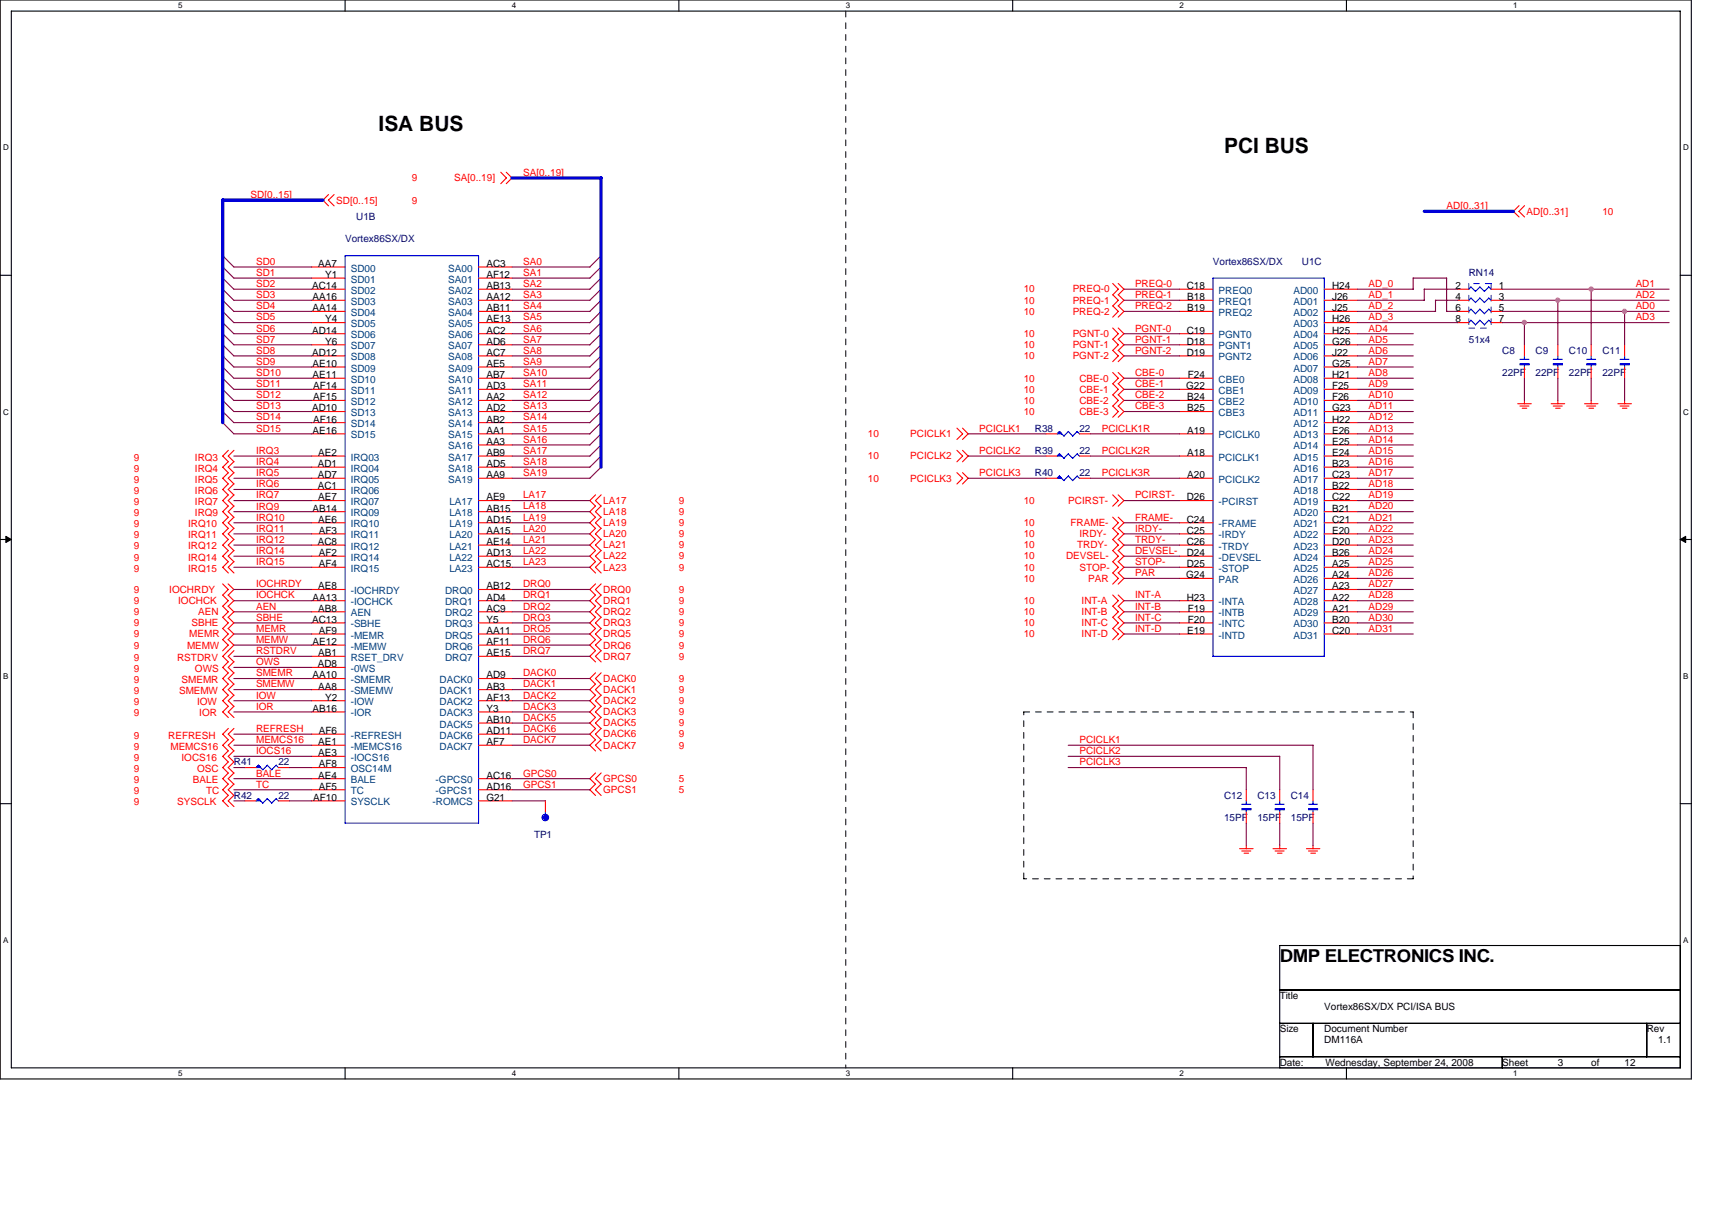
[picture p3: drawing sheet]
<svg xmlns="http://www.w3.org/2000/svg" width="297mm" height="210mm" viewBox="0 0 297 210" stroke-linecap="round" stroke-linejoin="round" font-family="sans-serif">
<path d="M0 0h293.5v187.2h-293.5zM2 1.9h289.5v183.4h-289.5z" fill="none" stroke="#000" stroke-width=".19"/>
<g fill="#fff">
<path d="M30.9 .2h.8v1.6h-.8z"/>
<path d="M30.9 185.5h.8v1.6h-.8z"/>
</g>
<path d="M59.9 0v1.9M59.9 185.3v1.9" fill="none" stroke="#000" stroke-width=".19"/>
<g fill="#fff">
<path d="M88.8 .2h.8v1.6h-.8z"/>
<path d="M88.8 185.5h.8v1.6h-.8z"/>
</g>
<path d="M117.8 0v1.9M117.8 185.3v1.9" fill="none" stroke="#000" stroke-width=".19"/>
<g fill="#fff">
<path d="M146.7 .2h.8v1.6h-.8z"/>
<path d="M146.7 185.5h.8v1.6h-.8z"/>
</g>
<path d="M175.7 0v1.9M175.7 185.3v1.9" fill="none" stroke="#000" stroke-width=".19"/>
<g fill="#fff">
<path d="M204.7 .2h.7v1.6h-.7z"/>
<path d="M204.7 185.5h.7v1.6h-.7z"/>
</g>
<path d="M233.6 0v1.9M233.6 185.3v1.9" fill="none" stroke="#000" stroke-width=".19"/>
<g fill="#fff">
<path d="M262.6 .2h.7v1.6h-.7z"/>
<path d="M262.6 185.5h.7v1.6h-.7z"/>
<path d="M.5 24.8h1v1.6h-1z"/>
<path d="M292 24.8h1v1.6h-1z"/>
<path d="M.5 70.7h1v1.5h-1z"/>
<path d="M292 70.7h1v1.5h-1z"/>
</g>
<path d="M0 47.8h2M291.5 47.8h2" fill="none" stroke="#000" stroke-width=".19"/>
<g fill="#fff">
<path d="M.5 116.5h.9v1.6h-.9z"/>
<path d="M292 116.5h.9v1.6h-.9z"/>
</g>
<path d="M0 93.6h2M291.5 93.6h2" fill="none" stroke="#000" stroke-width=".19"/>
<path d="M1 93.1l1 .5-1 .5zM291.5 93.6l1-.5v1z" fill="#000" stroke="#000" stroke-width=".17"/>
<g fill="#fff">
<path d="M.5 162.4h.9v1.5h-.9z"/>
<path d="M292 162.4h.9v1.5h-.9z"/>
</g>
<path d="M0 139.5h2M291.5 139.5h2M222 164.1h69.5v21.2h-69.5zM222 171.8h69.5M222 177.6h69.5M227.8 177.6v5.8M285.7 177.6v5.8M222 183.4h69.5M260.6 183.4v1.9" fill="none" stroke="#000" stroke-width=".19"/>
<path d="M146.7 1.9v183.4M177.6 123.5h67.6M245.2 123.5v29M177.6 152.5v-29M245.2 152.5h-67.6" fill="none" stroke="#000" stroke-width=".17" stroke-dasharray="1 1 1 1 1 1 1 1"/>
<g fill="none" stroke="#f00" stroke-width=".19">
<path d="M57 33.8l-1 .9 1 1M58 33.8l-1 .9 1 1M86.9 29.9l1 1-1 1M87.8 29.9l1 1-1 1M263.6 35.7l-1 1 1 1M264.5 35.7l-1 1 1 1M54.1 50.2h5.8M54.1 52.1h5.8M54.1 54h5.8M54.1 56h5.8M54.1 57.9h5.8M54.1 59.8h5.8"/>
<path d="M54.1 46.3h5.8M54.1 48.3h5.8M83 50.2h5.8M83 52.1h5.8M83 54h5.8M83 56h5.8M83 57.9h5.8M83 59.8h5.8M83 46.3h5.8M83 48.3h5.8M193.1 51.1l.9 1-.9 1M193.1 56.9l.9 1-.9 1"/>
<path d="M193.1 58.8l.9 1-.9 1M193.1 49.2l.9 1-.9 1M193.1 53.1l.9 .9-.9 1M194 51.1l1 1-1 1M194 56.9l1 1-1 1M194 58.8l1 1-1 1M194 49.2l1 1-1 1M194 53.1l1 .9-1 1M204.7 50.2h5.8M204.7 52.1h5.8M204.7 54h5.8M204.7 57.9h5.8"/>
<path d="M204.7 59.8h5.8M229.8 50.2h5.7M229.8 52.1h5.7M229.8 54h5.7M229.8 56h5.7M229.8 57.9h5.7M229.8 59.8h5.7M252.9 50.2h1.9M252.9 52.1h1.9M252.9 54h1.9M252.9 56h1.9M258.7 50.2h1.9"/>
<path d="M258.7 52.1h1.9M258.7 54h1.9M258.7 56h1.9M264.5 59.8v2M270.3 59.8v2M276.1 59.8v2M281.9 59.8v2M39.6 78.1l-1 1 1 1-1 1 1 1M40.6 78.1l-1 1 1 1-1 1 1 1M54.1 75.3h5.8M54.1 61.8h5.8M54.1 63.7h5.8"/>
<path d="M54.1 65.6h5.8M54.1 67.6h5.8M54.1 69.5h5.8M54.1 71.4h5.8M54.1 73.3h5.8M54.1 79.1h5.8M83 75.3h5.8M83 61.8h5.8M83 63.7h5.8M83 65.6h5.8M83 67.6h5.8M83 69.5h5.8"/>
<path d="M83 71.4h5.8M83 73.3h5.8M83 77.2h5.8M83 79.1h5.8M166 78.1l1 1-1 1M166 74.3l1 1-1 1M167 78.1l1 1-1 1M167 74.3l1 1-1 1M181.5 75.3h1.9M181.5 79.1h1.9M187.3 75.3h1.9M187.3 79.1h1.9"/>
<path d="M193.1 64.6l.9 1-.9 1M193.1 66.6l.9 1-.9 .9M193.1 68.5l.9 1-.9 1M193.1 70.4l.9 1-.9 1M193.1 60.8l.9 1-.9 1M194 64.6l1 1-1 1M194 66.6l1 1-1 .9M194 68.5l1 1-1 1M194 70.4l1 1-1 1M194 60.8l1 1-1 1M204.7 75.3h5.8M204.7 61.8h5.8"/>
<path d="M204.7 65.6h5.8M204.7 67.6h5.8M204.7 69.5h5.8M204.7 71.4h5.8M204.7 79.1h5.8M229.8 75.3h5.7M229.8 61.8h5.7M229.8 63.7h5.7M229.8 65.6h5.7M229.8 67.6h5.7M229.8 69.5h5.7M229.8 71.4h5.7"/>
<path d="M229.8 73.3h5.7M229.8 77.2h5.7M229.8 79.1h5.7M263.3 70.1h2.4M263.7 70.5h1.6M264.1 70.8h.8M264.5 63.7v1.9M264.5 69.5v.6M269.1 70.1h2.4M269.5 70.5h1.6M269.9 70.8h.8M270.3 63.7v1.9"/>
<path d="M270.3 69.5v.6M274.9 70.1h2.4M275.3 70.5h1.6M275.7 70.8h.8M276.1 63.7v1.9M276.1 69.5v.6M280.7 70.1h2.4M281.1 70.5h1.5M281.5 70.8h.8M281.9 63.7v1.9M281.9 69.5v.6M39.6 93.6l-1 1 1 1"/>
<path d="M39.6 95.5l-1 1 1 1M39.6 82l-1 1 1 1M39.6 83.9l-1 1 1 1M39.6 87.8l-1 1 1 1M39.6 85.9l-1 1 1 .9M39.6 91.7l-1 .9 1 1M39.6 97.5l-1 .9 1 1M39.6 89.7l-1 1 1 1M40.6 93.6l-1 1 1 1M40.6 95.5l-1 1 1 1M40.6 82l-1 1 1 1M40.6 83.9l-1 1 1 1"/>
<path d="M40.6 87.8l-1 1 1 1M40.6 85.9l-1 1 1 .9M40.6 91.7l-1 .9 1 1M40.6 97.5l-1 .9 1 1M40.6 89.7l-1 1 1 1M54.1 81.1h5.8M54.1 83h5.8M54.1 84.9h5.8M54.1 86.9h5.8M54.1 88.8h5.8M54.1 90.7h5.8M54.1 92.6h5.8"/>
<path d="M54.1 94.6h5.8M54.1 96.5h5.8M54.1 98.4h5.8M83 81.1h5.8M83 83h5.8M83 86.9h5.8M83 88.8h5.8M83 90.7h5.8M83 92.6h5.8M83 94.6h5.8M83 96.5h5.8M83 98.4h5.8"/>
<path d="M103.3 85.9l-1 1 1 .9M103.3 87.8l-1 1 1 1M103.3 89.7l-1 1 1 1M103.3 91.7l-1 .9 1 1M103.3 93.6l-1 1 1 1M103.3 95.5l-1 1 1 1M103.3 97.5l-1 .9 1 1M104.3 85.9l-1 1 1 .9M104.3 87.8l-1 1 1 1M104.3 89.7l-1 1 1 1M104.3 91.7l-1 .9 1 1M104.3 93.6l-1 1 1 1"/>
<path d="M104.3 95.5l-1 1 1 1M104.3 97.5l-1 .9 1 1M166 82l1 1-1 1M167 82l1 1-1 1M181.5 83h1.9M187.3 83h1.9M193.1 89.7l.9 1-.9 1M193.1 93.6l.9 1-.9 1M193.1 97.5l.9 .9-.9 1M193.1 85.9l.9 1-.9 .9M193.1 91.7l.9 .9-.9 1M193.1 99.4l.9 1-.9 1"/>
<path d="M193.1 95.5l.9 1-.9 1M194 89.7l1 1-1 1M194 93.6l1 1-1 1M194 97.5l1 .9-1 1M194 85.9l1 1-1 .9M194 91.7l1 .9-1 1M194 99.4l1 1-1 1M194 95.5l1 1-1 1M204.7 83h5.8M204.7 86.9h5.8M204.7 90.7h5.8M204.7 92.6h5.8"/>
<path d="M204.7 94.6h5.8M204.7 96.5h5.8M204.7 98.4h5.8M229.8 81.1h5.7M229.8 83h5.7M229.8 84.9h5.7M229.8 86.9h5.7M229.8 88.8h5.7M229.8 90.7h5.7M229.8 92.6h5.7M229.8 94.6h5.7M229.8 96.5h5.7"/>
<path d="M229.8 98.4h5.7M38.6 111l1 1-1 .9M38.6 107.1l1 1-1 1M38.6 109.1l1 .9-1 1M38.6 105.2l1 1-1 .9M38.6 101.3l1 1-1 1M38.6 103.3l1 .9-1 1M39.6 111l1 1-1 .9M39.6 107.1l1 1-1 1M39.6 109.1l1 .9-1 1M39.6 105.2l1 1-1 .9M39.6 101.3l1 1-1 1"/>
<path d="M39.6 103.3l1 .9-1 1M39.6 118.7l-1 1 1 1M39.6 112.9l-1 1 1 1M39.6 116.8l-1 1 1 .9M39.6 114.8l-1 1 1 1M40.6 118.7l-1 1 1 1M40.6 112.9l-1 1 1 1M40.6 116.8l-1 1 1 .9M40.6 114.8l-1 1 1 1M54.1 102.3h5.8M54.1 104.2h5.8M54.1 106.2h5.8"/>
<path d="M54.1 108.1h5.8M54.1 110h5.8M54.1 112h5.8M54.1 113.9h5.8M54.1 117.8h5.8M54.1 119.7h5.8M54.1 115.8h5.8M83 102.3h5.8M83 104.2h5.8M83 106.2h5.8M83 108.1h5.8M83 110h5.8"/>
<path d="M83 112h5.8M83 113.9h5.8M83 117.8h5.8M83 119.7h5.8M103.3 101.3l-1 1 1 1M103.3 103.3l-1 .9 1 1M103.3 105.2l-1 1 1 .9M103.3 107.1l-1 1 1 1M103.3 109.1l-1 .9 1 1M103.3 111l-1 1 1 .9M103.3 112.9l-1 1 1 1M103.3 116.8l-1 1 1 .9"/>
<path d="M103.3 118.7l-1 1 1 1M104.3 101.3l-1 1 1 1M104.3 103.3l-1 .9 1 1M104.3 105.2l-1 1 1 .9M104.3 107.1l-1 1 1 1M104.3 109.1l-1 .9 1 1M104.3 111l-1 1 1 .9M104.3 112.9l-1 1 1 1M104.3 116.8l-1 1 1 .9M104.3 118.7l-1 1 1 1M193.1 103.3l.9 .9-.9 1M193.1 105.2l.9 1-.9 .9"/>
<path d="M193.1 107.1l.9 1-.9 1M193.1 109.1l.9 .9-.9 1M194 103.3l1 .9-1 1M194 105.2l1 1-1 .9M194 107.1l1 1-1 1M194 109.1l1 .9-1 1M204.7 100.4h5.8M204.7 104.2h5.8M204.7 106.2h5.8M204.7 108.1h5.8M204.7 110h5.8M229.8 100.4h5.7"/>
<path d="M229.8 102.3h5.7M229.8 104.2h5.7M229.8 106.2h5.7M229.8 108.1h5.7M229.8 110h5.7M39.6 128.4l-1 .9 1 1-1 1 1 .9M39.6 126.4l-1 1 1 1M39.6 120.6l-1 1 1 1M39.6 122.6l-1 .9 1 1M39.6 134.1l-1 1 1 1M39.6 136.1l-1 1 1 .9M39.6 132.2l-1 1 1 1"/>
<path d="M39.6 138l-1 1 1 1M40.6 128.4l-1 .9 1 1-1 1 1 .9M40.6 126.4l-1 1 1 1M40.6 120.6l-1 1 1 1M40.6 122.6l-1 .9 1 1M40.6 134.1l-1 1 1 1M40.6 136.1l-1 1 1 .9M40.6 132.2l-1 1 1 1M40.6 138l-1 1 1 1M42.5 139h1.9M42.5 133.2h1.9M48.3 139h1.9"/>
<path d="M48.3 133.2h1.9M54.1 121.6h5.8M54.1 123.5h5.8M54.1 127.4h5.8M54.1 129.3h5.8M54.1 139h5.8M54.1 137.1h5.8M54.1 135.1h5.8M54.1 131.3h5.8M54.1 133.2h5.8M83 121.6h5.8M83 123.5h5.8"/>
<path d="M83 125.5h5.8M83 127.4h5.8M83 129.3h5.8M83 139h5.8M83 137.1h5.8M83 135.1h5.8M94.6 139v1.9M103.3 120.6l-1 1 1 1M103.3 122.6l-1 .9 1 1M103.3 124.5l-1 1 1 .9M103.3 126.4l-1 1 1 1M103.3 128.4l-1 .9 1 1"/>
<path d="M103.3 134.1l-1 1 1 1M103.3 136.1l-1 1 1 .9M104.3 120.6l-1 1 1 1M104.3 122.6l-1 .9 1 1M104.3 124.5l-1 1 1 .9M104.3 126.4l-1 1 1 1M104.3 128.4l-1 .9 1 1M104.3 134.1l-1 1 1 1M104.3 136.1l-1 1 1 .9M216.2 137.1v1.9M222 137.1v1.9M227.8 137.1v1.9"/>
<path d="M215.1 147.3h2.3M215.5 147.7h1.5M215.9 148.1h.7M216.2 140.9v2M216.2 146.7v.6M220.9 147.3h2.3M221.2 147.7h1.6M221.7 148.1h.7M222 140.9v2M222 146.7v.6M226.7 147.3h2.3M227 147.7h1.6"/>
<path d="M227.4 148.1h.8M227.8 140.9v2M227.8 146.7v.6"/>
</g>
<g fill="none" stroke="#00f" stroke-width=".19">
<path d="M59.9 44.4h23.1v98.5h-23.1zM210.5 48.3h19.3v65.6h-19.3zM254.8 54.1l.4-.5 .8 .8M254.8 56l.4-.4 .8 .8M255.2 51.7l.8 .8M255.2 51.7l-.4 .4M256.7 49.8l.9 .8M256.7 51.7l.9 .8M256.7 53.6l.9 .8M256.7 55.6l.9 .8M256.8 49.8l-.8 .8-.8-.8-.4 .4M256.8 51.7l-.8 .8"/>
<path d="M256.8 53.7l-.8 .8M256.8 55.6l-.8 .8M258.3 51.7l.4 .4M258.3 51.7l-.8 .8M258.7 50.2l-.4-.4-.8 .8M258.7 54l-.4-.3-.8 .8M258.7 56l-.4-.4-.8 .8M183.8 78.8l.8 .7M183.8 78.7l-.4 .4M185.4 74.9l.7 .8 .8-.8 .4 .4M185.4 78.8l.7 .7M185.4 74.9l-.8 .8-.8-.8-.4 .4"/>
<path d="M185.4 78.7l-.8 .8M186.9 78.8l.4 .4M186.9 78.7l-.8 .8M263.7 62.4h1.6M264.5 61.8v.6M264.5 63.3v.4M269.5 62.4h1.6M270.3 61.8v.6M270.3 63.3v.4M275.3 62.4h1.6M276.1 61.8v.6M276.1 63.3v.4"/>
<path d="M281.1 62.4h1.5M281.9 61.8v.6M281.9 63.3v.4M183.8 82.6l-.4 .4M185.4 82.6l-.8 .8-.8-.8M186.9 82.6l.4 .4M186.9 82.6l-.8 .8-.7-.8M44.8 132.8l.8 .8M44.8 138.6l.8 .8M44.8 132.8l-.4 .4M44.8 138.6l-.4 .4M46.4 138.6l.8 .8 .7-.8 .4 .4"/>
<path d="M46.4 132.8l-.8 .8M46.4 138.6l-.8 .8M47.9 132.8l.4 .4M47.9 132.8l-.7 .8-.8-.8M215.5 139.6h1.5M216.2 139v.6M221.2 139.6h1.6M222 139v.6M227 139.6h1.6M227.8 139v.6M94.6 140.9v.4M216.2 140.5v.4"/>
<path d="M222 140.5v.4M227.8 140.5v.4"/>
<circle cx="94.6" cy="141.9" r=".57"/>
</g>
<g fill="#00f" stroke="#00f" stroke-width=".19">
<path d="M183.8 74.9l.4 .4h-.8l.4-.4 .4 .4z" fill-rule="evenodd"/>
<path d="M269.5 63.1v.2h1.6v-.2z" fill-rule="evenodd"/>
<path d="M281.1 63.1v.2h1.5v-.2z" fill-rule="evenodd"/>
<path d="M44.4 133.2l.4-.4 .4 .4-.4-.4 .4 .4z" fill-rule="evenodd"/>
<path d="M183.4 79.1l.4-.3 .4 .3-.4-.3 .4 .3z" fill-rule="evenodd"/>
<path d="M44.4 139l.4-.4 .4 .4-.4-.4 .4 .4z" fill-rule="evenodd"/>
<path d="M275.3 63.1v.2h1.6v-.2z" fill-rule="evenodd"/>
<path d="M215.5 140.3v.2h1.5v-.2z" fill-rule="evenodd"/>
<path d="M183.4 83l.4-.4 .4 .4-.4-.4 .4 .4z" fill-rule="evenodd"/>
<path d="M263.7 63.1v.2h1.6v-.2z" fill-rule="evenodd"/>
<path d="M227.1 140.3v.2h1.5v-.2z" fill-rule="evenodd"/>
<path d="M221.3 140.3v.2h1.5v-.2z" fill-rule="evenodd"/>
<circle cx="94.6" cy="141.9" r=".38"/>
</g>
<path d="M254.8 49.2v7.8M254.8 56.9h3.9M258.7 49.2v7.8M258.7 49.2h-3.9" fill="none" stroke="#00f" stroke-width=".17" stroke-dasharray="1 1 1 1 1 1 1 1"/>
<g fill="none" stroke="#800040" stroke-width=".19">
<path d="M38.6 57.9l2 1.9h13.5M38.6 46.3l2 2h13.5M38.6 54l2 2h13.5M38.6 52.1l2 1.9h13.5M38.6 44.4l2 1.9h13.5M38.6 56l2 1.9h13.5M38.6 59.8l2 2h13.5M38.6 50.2l2 1.9h13.5M38.6 48.2l2 2h13.5M88.8 57.9h13.6M88.8 59.8h13.6M88.8 50.2h13.6"/>
<path d="M88.8 52.1h13.6M88.8 54h13.6M88.8 46.3h13.6M88.8 48.3h13.6M88.8 56h13.6M104.3 59.8l-2 2M104.3 57.9l-2 2M104.3 56l-2 1.9M104.3 54l-2 2M104.3 52.1l-2 2M104.3 50.2l-2 1.9M104.3 48.3l-2 1.9"/>
<path d="M104.3 46.3l-2 2M104.3 44.4l-2 2M195 57.9h9.7M195 59.8h9.7M195 50.2h9.7M195 52.1h9.7M195 54h9.7M235.5 57.9h9.7M235.5 59.8h9.7M235.5 52.1h11.6M235.5 56h17.4M245.2 48.2v2h-9.7"/>
<path d="M245.2 48.3h5.8M251 48.3v5.7h1.9M252.9 50.2h-5.8v1.9M252.9 52.1h-3.9l.1 1.9h-13.6M260.6 50.2h29M260.6 52.1h29M260.6 54h29M260.6 56h29M264.5 56v3.8M270.3 52.1v7.7M276.1 50.2v9.6M281.9 54v5.8"/>
<path d="M38.6 69.5l2 1.9h13.5M38.6 65.6l2 2h13.5M38.6 67.5l2 2h13.5M38.6 71.4l2 1.9h13.5M38.6 63.7l2 1.9h13.5M38.6 73.3l2 2h13.5M38.6 61.7l2 2h13.5M40.6 79.1h13.5M88.8 61.8h13.6M88.8 63.7h13.6M88.8 65.6h13.6M88.8 67.6h13.6"/>
<path d="M88.8 69.5h13.6M88.8 71.4h13.6M88.8 73.3h13.6M88.8 75.3h13.6M88.8 77.2h13.6M88.8 79.1h13.6M104.3 79.1l-2 2M104.3 77.2l-2 2M104.3 75.3l-2 1.9M104.3 73.3l-2 2M104.3 71.4l-2 2M104.3 69.5l-2 1.9"/>
<path d="M104.3 67.6l-2 1.9M104.3 65.6l-2 2M104.3 63.7l-2 2M104.3 61.8l-2 1.9M168 75.3h13.5M168 79.1h13.5M189.2 75.3h15.5M189.2 79.1h15.5M195 61.8h9.7M195 65.6h9.7M195 67.6h9.7M195 69.5h9.7"/>
<path d="M195 71.4h9.7M235.5 61.8h9.7M235.5 63.7h9.7M235.5 65.6h9.7M235.5 67.6h9.7M235.5 69.5h9.7M235.5 71.4h9.7M235.5 73.3h9.7M235.5 75.3h9.7M235.5 77.2h9.7M235.5 79.1h9.7M264.5 65.6v3.9"/>
<path d="M270.3 65.6v3.9M276.1 65.6v3.9M281.9 65.6v3.9M40.6 81.1h13.5M40.6 83h13.5M40.6 84.9h13.5M40.6 86.9h13.5M40.6 88.8h13.5M40.6 90.7h13.5M40.6 92.6h13.5M40.6 94.6h13.5M40.6 96.5h13.5"/>
<path d="M40.6 98.4h13.5M88.8 81.1h13.6M88.8 83h13.6M88.8 86.9h13.6M88.8 88.8h13.6M88.8 90.7h13.6M88.8 92.6h13.6M88.8 94.6h13.6M88.8 96.5h13.6M88.8 98.4h13.6M104.3 81.1l-2 1.9M168 83h13.5"/>
<path d="M189.2 83h15.5M195 86.9h9.7M195 90.7h9.7M195 92.6h9.7M195 94.6h9.7M195 96.5h9.7M195 98.4h9.7M235.5 81.1h9.7M235.5 83h9.7M235.5 84.9h9.7M235.5 86.9h9.7M235.5 88.8h9.7"/>
<path d="M235.5 90.7h9.7M235.5 92.6h9.7M235.5 94.6h9.7M235.5 96.5h9.7M235.5 98.4h9.7M40.6 102.3h13.5M40.6 104.2h13.5M40.6 106.2h13.5M40.6 108.1h13.5M40.6 110h13.5M40.6 112h13.5M40.6 113.9h13.5"/>
<path d="M40.6 117.8h13.5M40.6 119.7h13.5M40.6 115.8h13.5M88.8 102.3h13.6M88.8 104.2h13.6M88.8 106.2h13.6M88.8 108.1h13.6M88.8 110h13.6M88.8 112h13.6M88.8 113.9h13.6M88.8 117.8h13.6M88.8 119.7h13.6"/>
<path d="M195 100.4h9.7M195 104.2h9.7M195 106.2h9.7M195 108.1h9.7M195 110h9.7M235.5 100.4h9.7M235.5 102.3h9.7M235.5 104.2h9.7M235.5 106.2h9.7M235.5 108.1h9.7M235.5 110h9.7M40.6 121.6h13.5"/>
<path d="M40.6 123.5h13.5M40.6 127.4h13.5M40.6 129.3h13.5M40.6 137.1h13.5M40.6 131.3h13.5M40.6 135.1h13.5M40.6 139h1.9M40.6 133.2h1.9M50.2 139h3.9M50.2 133.2h3.9M88.8 121.6h13.6M88.8 123.5h13.6"/>
<path d="M88.8 125.5h13.6M88.8 127.4h13.6M88.8 129.3h13.6M88.8 137.1h13.6M88.8 135.1h13.6M88.8 139h5.9M185.3 129.3h42.5M185.3 131.3h36.7M185.3 133.2h30.9M216.2 133.2v3.9M222 131.2v5.9M227.8 129.3v7.8"/>
<path d="M216.2 142.8v3.9M222 142.8v3.9M227.8 142.8v3.9"/>
</g>
<path d="M38.6 34.7h17.4M38.6 34.7v38.6M88.8 30.9h15.5M104.3 30.9v50.2M247.1 36.7h15.5" fill="none" stroke="#00f" stroke-width=".57"/>
<g fill="#f0f" stroke="#f0f" stroke-width=".19">
<circle cx="264.5" cy="56" r=".38"/>
<circle cx="281.9" cy="54" r=".38"/>
<circle cx="276.1" cy="50.2" r=".38"/>
<circle cx="270.3" cy="52.1" r=".38"/>
</g>
<g font-size="3.7">
<text x="65.7" y="22.7">ISA BUS</text>
<text x="212.4" y="26.5">PCI BUS</text>
</g>
<text font-size="3.1" x="222" y="166.9">DMP ELECTRONICS INC.</text>
<g font-size="1.7" fill="#f00">
<text x="43.5" y="34.4">SD[0..15]</text>
<text x="58.3" y="35.3">SD[0..15]</text>
<text x="71.5" y="31.5">9</text>
<text x="71.5" y="35.3">9</text>
<text x="78.8" y="31.5">SA[0..19]</text>
<text x="90.8" y="30.5">SA[0..19]</text>
<text x="251" y="36.3">AD[0..31]</text>
<text x="264.9" y="37.3">AD[0..31]</text>
<text x="278" y="37.3">10</text>
<text x="44.4" y="47.9">SD1</text>
<text x="44.4" y="45.9">SD0</text>
<text x="90.8" y="45.9">SA0</text>
<text x="90.8" y="47.9">SA1</text>
<text x="44.4" y="51.7">SD3</text>
<text x="44.4" y="53.7">SD4</text>
<text x="44.4" y="49.8">SD2</text>
<text x="90.8" y="49.8">SA2</text>
<text x="90.8" y="51.7">SA3</text>
<text x="90.8" y="53.7">SA4</text>
<text x="177.6" y="52.7">10</text>
<text x="177.6" y="50.8">10</text>
<text x="186.1" y="52.7">PREQ-1</text>
<text x="186.1" y="50.8">PREQ-0</text>
<text x="196.9" y="49.8">PREQ-0</text>
<text x="196.9" y="51.7">PREQ-1</text>
<text x="196.9" y="53.7">PREQ-2</text>
<text x="237.5" y="51.7">AD_1</text>
<text x="237.5" y="53.7">AD_2</text>
<text x="237.5" y="49.8">AD_0</text>
<text x="283.8" y="53.7">AD0</text>
<text x="283.8" y="49.8">AD1</text>
<text x="283.8" y="51.7">AD2</text>
<text x="44.4" y="59.5">SD7</text>
<text x="44.4" y="55.6">SD5</text>
<text x="44.4" y="57.5">SD6</text>
<text x="90.8" y="55.6">SA5</text>
<text x="90.8" y="57.5">SA6</text>
<text x="90.8" y="59.5">SA7</text>
<text x="177.6" y="58.5">10</text>
<text x="177.6" y="54.6">10</text>
<text x="186.1" y="58.5">PGNT-0</text>
<text x="186.1" y="54.6">PREQ-2</text>
<text x="196.9" y="57.5">PGNT-0</text>
<text x="196.9" y="59.5">PGNT-1</text>
<text x="237.5" y="55.6">AD_3</text>
<text x="237.5" y="57.5">AD4</text>
<text x="237.5" y="59.5">AD5</text>
<text x="283.8" y="55.6">AD3</text>
<text x="44.4" y="61.4">SD8</text>
<text x="44.4" y="63.3">SD9</text>
<text x="44.4" y="65.2">SD10</text>
<text x="90.8" y="61.4">SA8</text>
<text x="90.8" y="63.3">SA9</text>
<text x="90.8" y="65.2">SA10</text>
<text x="177.6" y="62.4">10</text>
<text x="177.6" y="60.4">10</text>
<text x="186.1" y="62.4">PGNT-2</text>
<text x="186.1" y="60.4">PGNT-1</text>
<text x="196.9" y="65.2">CBE-0</text>
<text x="196.9" y="61.4">PGNT-2</text>
<text x="237.5" y="61.4">AD6</text>
<text x="237.5" y="63.3">AD7</text>
<text x="237.5" y="65.2">AD8</text>
<text x="44.4" y="67.2">SD11</text>
<text x="44.4" y="69.1">SD12</text>
<text x="44.4" y="71">SD13</text>
<text x="90.8" y="67.2">SA11</text>
<text x="90.8" y="69.1">SA12</text>
<text x="90.8" y="71">SA13</text>
<text x="177.6" y="66.2">10</text>
<text x="177.6" y="68.1">10</text>
<text x="177.6" y="70.1">10</text>
<text x="187.3" y="66.2">CBE-0</text>
<text x="187.3" y="68.1">CBE-1</text>
<text x="187.3" y="70.1">CBE-2</text>
<text x="196.9" y="67.2">CBE-1</text>
<text x="196.9" y="69.1">CBE-2</text>
<text x="196.9" y="71">CBE-3</text>
<text x="237.5" y="67.2">AD9</text>
<text x="237.5" y="69.1">AD10</text>
<text x="237.5" y="71">AD11</text>
<text x="44.4" y="74.9">SD15</text>
<text x="44.4" y="73">SD14</text>
<text x="90.8" y="73">SA14</text>
<text x="90.8" y="74.9">SA15</text>
<text x="90.8" y="76.8">SA16</text>
<text x="150.6" y="75.9">10</text>
<text x="157.9" y="75.9">PCICLK1</text>
<text x="169.9" y="74.9">PCICLK1</text>
<text x="177.6" y="72">10</text>
<text x="187.3" y="72">CBE-3</text>
<text x="191.2" y="74.9">PCICLK1R</text>
<text x="237.5" y="73">AD12</text>
<text x="237.5" y="74.9">AD13</text>
<text x="237.5" y="76.8">AD14</text>
<text x="23.2" y="79.9">9</text>
<text x="23.2" y="83.8">9</text>
<text x="23.2" y="81.9">9</text>
<text x="33.8" y="79.9">IRQ3</text>
<text x="33.8" y="83.8">IRQ5</text>
<text x="33.8" y="81.9">IRQ4</text>
<text x="44.4" y="80.7">IRQ4</text>
<text x="44.4" y="82.6">IRQ5</text>
<text x="44.4" y="78.8">IRQ3</text>
<text x="90.8" y="78.8">SA17</text>
<text x="90.8" y="80.7">SA18</text>
<text x="90.8" y="82.6">SA19</text>
<text x="150.6" y="83.6">10</text>
<text x="150.6" y="79.7">10</text>
<text x="157.9" y="83.6">PCICLK3</text>
<text x="157.9" y="79.7">PCICLK2</text>
<text x="169.9" y="78.8">PCICLK2</text>
<text x="169.9" y="82.6">PCICLK3</text>
<text x="191.2" y="82.6">PCICLK3R</text>
<text x="191.2" y="78.8">PCICLK2R</text>
<text x="237.5" y="78.8">AD15</text>
<text x="237.5" y="80.7">AD16</text>
<text x="237.5" y="82.6">AD17</text>
<text x="23.2" y="85.7">9</text>
<text x="23.2" y="89.6">9</text>
<text x="23.2" y="87.6">9</text>
<text x="33.8" y="85.7">IRQ6</text>
<text x="33.8" y="89.6">IRQ9</text>
<text x="33.8" y="87.6">IRQ7</text>
<text x="44.4" y="88.4">IRQ9</text>
<text x="44.4" y="84.5">IRQ6</text>
<text x="44.4" y="86.5">IRQ7</text>
<text x="90.8" y="86.5">LA17</text>
<text x="90.8" y="88.4">LA18</text>
<text x="104.7" y="87.4">LA17</text>
<text x="104.7" y="89.4">LA18</text>
<text x="117.8" y="87.4">9</text>
<text x="117.8" y="89.4">9</text>
<text x="177.6" y="87.4">10</text>
<text x="185.4" y="87.4">PCIRST-</text>
<text x="196.9" y="86.5">PCIRST-</text>
<text x="237.5" y="84.5">AD18</text>
<text x="237.5" y="86.5">AD19</text>
<text x="237.5" y="88.4">AD20</text>
<text x="23.2" y="95.4">9</text>
<text x="23.2" y="93.4">9</text>
<text x="23.2" y="91.5">9</text>
<text x="32.7" y="95.4">IRQ12</text>
<text x="32.7" y="93.4">IRQ11</text>
<text x="32.7" y="91.5">IRQ10</text>
<text x="44.4" y="90.3">IRQ10</text>
<text x="44.4" y="92.3">IRQ11</text>
<text x="44.4" y="94.2">IRQ12</text>
<text x="90.8" y="90.3">LA19</text>
<text x="90.8" y="92.3">LA20</text>
<text x="90.8" y="94.2">LA21</text>
<text x="104.7" y="91.3">LA19</text>
<text x="104.7" y="93.2">LA20</text>
<text x="104.7" y="95.2">LA21</text>
<text x="117.8" y="91.3">9</text>
<text x="117.8" y="93.2">9</text>
<text x="117.8" y="95.2">9</text>
<text x="177.6" y="91.3">10</text>
<text x="177.6" y="95.2">10</text>
<text x="177.6" y="93.2">10</text>
<text x="185.7" y="91.3">FRAME-</text>
<text x="186.9" y="95.2">TRDY-</text>
<text x="187.3" y="93.2">IRDY-</text>
<text x="196.9" y="94.2">TRDY-</text>
<text x="196.9" y="90.3">FRAME-</text>
<text x="196.9" y="92.3">IRDY-</text>
<text x="237.5" y="90.3">AD21</text>
<text x="237.5" y="92.3">AD22</text>
<text x="237.5" y="94.2">AD23</text>
<text x="23.2" y="97.3">9</text>
<text x="23.2" y="99.2">9</text>
<text x="32.7" y="97.3">IRQ14</text>
<text x="32.7" y="99.2">IRQ15</text>
<text x="44.4" y="96.1">IRQ14</text>
<text x="44.4" y="98.1">IRQ15</text>
<text x="44.4" y="101.9">IOCHRDY</text>
<text x="90.8" y="96.1">LA22</text>
<text x="90.8" y="98.1">LA23</text>
<text x="90.8" y="101.9">DRQ0</text>
<text x="104.7" y="97.1">LA22</text>
<text x="104.7" y="99">LA23</text>
<text x="117.8" y="97.1">9</text>
<text x="117.8" y="99">9</text>
<text x="177.6" y="97.1">10</text>
<text x="177.6" y="99">10</text>
<text x="177.6" y="101">10</text>
<text x="185" y="97.1">DEVSEL-</text>
<text x="187.3" y="99">STOP-</text>
<text x="188.8" y="101">PAR</text>
<text x="196.9" y="96.1">DEVSEL-</text>
<text x="196.9" y="98.1">STOP-</text>
<text x="196.9" y="100">PAR</text>
<text x="237.5" y="96.1">AD24</text>
<text x="237.5" y="98.1">AD25</text>
<text x="237.5" y="100">AD26</text>
<text x="237.5" y="101.9">AD27</text>
<text x="23.2" y="102.9">9</text>
<text x="23.2" y="104.8">9</text>
<text x="23.2" y="106.7">9</text>
<text x="29.4" y="102.9">IOCHRDY</text>
<text x="30.9" y="104.8">IOCHCK</text>
<text x="34.4" y="106.7">AEN</text>
<text x="44.4" y="103.8">IOCHCK</text>
<text x="44.4" y="105.8">AEN</text>
<text x="44.4" y="107.7">SBHE</text>
<text x="90.8" y="103.8">DRQ1</text>
<text x="90.8" y="105.8">DRQ2</text>
<text x="90.8" y="107.7">DRQ3</text>
<text x="104.7" y="102.9">DRQ0</text>
<text x="104.7" y="104.8">DRQ1</text>
<text x="104.7" y="106.7">DRQ2</text>
<text x="117.8" y="102.9">9</text>
<text x="117.8" y="104.8">9</text>
<text x="117.8" y="106.7">9</text>
<text x="177.6" y="104.8">10</text>
<text x="177.6" y="106.7">10</text>
<text x="187.7" y="104.8">INT-A</text>
<text x="187.7" y="106.7">INT-B</text>
<text x="196.9" y="103.8">INT-A</text>
<text x="196.9" y="105.8">INT-B</text>
<text x="196.9" y="107.7">INT-C</text>
<text x="237.5" y="103.8">AD28</text>
<text x="237.5" y="105.8">AD29</text>
<text x="237.5" y="107.7">AD30</text>
<text x="23.2" y="112.5">9</text>
<text x="23.2" y="110.6">9</text>
<text x="23.2" y="108.7">9</text>
<text x="32.5" y="112.5">MEMW</text>
<text x="32.8" y="110.6">MEMR</text>
<text x="33.2" y="108.7">SBHE</text>
<text x="44.4" y="111.6">MEMW</text>
<text x="44.4" y="113.5">RSTDRV</text>
<text x="44.4" y="109.6">MEMR</text>
<text x="90.8" y="109.6">DRQ5</text>
<text x="90.8" y="111.6">DRQ6</text>
<text x="90.8" y="113.5">DRQ7</text>
<text x="104.7" y="108.7">DRQ3</text>
<text x="104.7" y="110.6">DRQ5</text>
<text x="104.7" y="112.5">DRQ6</text>
<text x="117.8" y="108.7">9</text>
<text x="117.8" y="110.6">9</text>
<text x="117.8" y="112.5">9</text>
<text x="177.6" y="108.7">10</text>
<text x="177.6" y="110.6">10</text>
<text x="187.7" y="108.7">INT-C</text>
<text x="187.7" y="110.6">INT-D</text>
<text x="196.9" y="109.6">INT-D</text>
<text x="237.5" y="109.6">AD31</text>
<text x="23.2" y="116.6">9</text>
<text x="23.2" y="118.5">9</text>
<text x="23.2" y="114.7">9</text>
<text x="30.7" y="114.7">RSTDRV</text>
<text x="31.5" y="118.5">SMEMR</text>
<text x="33.8" y="116.6">OWS</text>
<text x="44.4" y="115.4">OWS</text>
<text x="44.4" y="117.4">SMEMR</text>
<text x="44.4" y="119.3">SMEMW</text>
<text x="90.8" y="117.4">DACK0</text>
<text x="90.8" y="119.3">DACK1</text>
<text x="104.7" y="114.5">DRQ7</text>
<text x="104.7" y="118.3">DACK0</text>
<text x="117.8" y="118.3">9</text>
<text x="117.8" y="114.5">9</text>
<text x="23.2" y="122.4">9</text>
<text x="23.2" y="124.3">9</text>
<text x="23.2" y="120.5">9</text>
<text x="31.1" y="120.5">SMEMW</text>
<text x="34.2" y="122.4">IOW</text>
<text x="34.6" y="124.3">IOR</text>
<text x="44.4" y="121.2">IOW</text>
<text x="44.4" y="123.2">IOR</text>
<text x="90.8" y="121.2">DACK2</text>
<text x="90.8" y="123.2">DACK3</text>
<text x="90.8" y="125.1">DACK5</text>
<text x="104.7" y="120.3">DACK1</text>
<text x="104.7" y="122.2">DACK2</text>
<text x="104.7" y="124.1">DACK3</text>
<text x="117.8" y="120.3">9</text>
<text x="117.8" y="122.2">9</text>
<text x="117.8" y="124.1">9</text>
<text x="23.2" y="130.1">9</text>
<text x="23.2" y="128.2">9</text>
<text x="29.2" y="128.2">REFRESH</text>
<text x="29.6" y="130.1">MEMCS16</text>
<text x="44.4" y="127">REFRESH</text>
<text x="44.4" y="129">MEMCS16</text>
<text x="44.4" y="130.9">IOCS16</text>
<text x="90.8" y="127">DACK6</text>
<text x="90.8" y="129">DACK7</text>
<text x="104.7" y="126">DACK5</text>
<text x="104.7" y="128">DACK6</text>
<text x="104.7" y="129.9">DACK7</text>
<text x="117.8" y="126">9</text>
<text x="117.8" y="128">9</text>
<text x="117.8" y="129.9">9</text>
<text x="187.3" y="130.9">PCICLK2</text>
<text x="187.3" y="129">PCICLK1</text>
<text x="23.2" y="134">9</text>
<text x="23.2" y="137.8">9</text>
<text x="23.2" y="132">9</text>
<text x="23.2" y="135.9">9</text>
<text x="31.5" y="132">IOCS16</text>
<text x="33.4" y="135.9">BALE</text>
<text x="34.2" y="134">OSC</text>
<text x="35.7" y="137.8">TC</text>
<text x="44.4" y="136.7">TC</text>
<text x="44.4" y="134.8">BALE</text>
<text x="90.8" y="134.8">GPCS0</text>
<text x="90.8" y="136.7">GPCS1</text>
<text x="104.7" y="135.7">GPCS0</text>
<text x="104.7" y="137.6">GPCS1</text>
<text x="117.8" y="135.7">5</text>
<text x="117.8" y="137.6">5</text>
<text x="187.3" y="132.8">PCICLK3</text>
<text x="23.2" y="139.8">9</text>
<text x="30.7" y="139.8">SYSCLK</text>
</g>
<g font-size="1.7" fill="#000080">
<text x="61.8" y="38.2">U1B</text>
<text x="59.9" y="42.1">Vortex86SX/DX</text>
<text x="210.5" y="45.9">Vortex86SX/DX</text>
<text x="225.9" y="45.9">U1C</text>
<text x="254.8" y="47.9">RN14</text>
<text x="254.8" y="59.5">51x4</text>
<text x="260.6" y="61.4">C8</text>
<text x="260.6" y="65.2">22PF</text>
<text x="266.4" y="61.4">C9</text>
<text x="266.4" y="65.2">22PF</text>
<text x="272.2" y="61.4">C10</text>
<text x="272.2" y="65.2">22PF</text>
<text x="278" y="61.4">C11</text>
<text x="278" y="65.2">22PF</text>
<text x="179.6" y="74.9">R38</text>
<text x="187.3" y="74.9">22</text>
<text x="179.6" y="78.8">R39</text>
<text x="179.6" y="82.6">R40</text>
<text x="187.3" y="78.8">22</text>
<text x="187.3" y="82.6">22</text>
<text x="40.6" y="132.8">R41</text>
<text x="48.3" y="132.8">22</text>
<text x="40.6" y="138.6">R42</text>
<text x="48.3" y="138.6">22</text>
<text x="212.4" y="138.6">C12</text>
<text x="212.4" y="142.5">15PF</text>
<text x="218.2" y="138.6">C13</text>
<text x="218.2" y="142.5">15PF</text>
<text x="224" y="138.6">C14</text>
<text x="224" y="142.5">15PF</text>
<text x="92.7" y="145.4">TP1</text>
</g>
<g font-size="1.7">
<text x="55.2" y="46.3">AA7</text>
<text x="84.4" y="46.3">AC3</text>
<text x="54.2" y="50.2">AC14</text>
<text x="54.2" y="52.1">AA16</text>
<text x="56.4" y="48.2">Y1</text>
<text x="84.4" y="48.2">AF12</text>
<text x="84.4" y="50.2">AB13</text>
<text x="84.4" y="52.1">AA12</text>
<text x="205.9" y="50.2">C18</text>
<text x="206" y="52.1">B18</text>
<text x="231.1" y="50.2">H24</text>
<text x="231.1" y="52.1">J26</text>
<text x="252.5" y="50.2">2</text>
<text x="252.5" y="52.1">4</text>
<text x="260.1" y="50.2">1</text>
<text x="260.1" y="52.1">3</text>
<text x="54.2" y="57.9">AD14</text>
<text x="54.2" y="54">AA14</text>
<text x="56.4" y="56">Y4</text>
<text x="56.4" y="59.8">Y6</text>
<text x="84.4" y="54">AB11</text>
<text x="84.4" y="56">AE13</text>
<text x="84.4" y="57.9">AC2</text>
<text x="84.4" y="59.8">AD6</text>
<text x="205.9" y="57.9">C19</text>
<text x="205.9" y="59.8">D18</text>
<text x="206" y="54">B19</text>
<text x="231.1" y="54">J25</text>
<text x="231.1" y="56">H26</text>
<text x="231.1" y="57.9">H25</text>
<text x="231.1" y="59.8">G26</text>
<text x="252.5" y="54">6</text>
<text x="252.5" y="56">8</text>
<text x="260.1" y="54">5</text>
<text x="260.1" y="56">7</text>
<text x="54.2" y="61.7">AD12</text>
<text x="54.2" y="63.7">AE10</text>
<text x="54.2" y="65.6">AE11</text>
<text x="84.4" y="61.7">AC7</text>
<text x="84.4" y="63.7">AE5</text>
<text x="84.4" y="65.6">AB7</text>
<text x="205.9" y="61.7">D19</text>
<text x="206.1" y="65.6">F24</text>
<text x="231.1" y="61.7">J22</text>
<text x="231.1" y="63.7">G25</text>
<text x="231.1" y="65.6">H21</text>
<text x="54.2" y="71.4">AD10</text>
<text x="54.4" y="67.5">AF14</text>
<text x="54.4" y="69.5">AF15</text>
<text x="84.4" y="67.5">AD3</text>
<text x="84.4" y="69.5">AA2</text>
<text x="84.4" y="71.4">AD2</text>
<text x="205.8" y="67.5">G22</text>
<text x="206" y="69.5">B24</text>
<text x="206" y="71.4">B25</text>
<text x="231.1" y="67.5">F25</text>
<text x="231.1" y="69.5">F26</text>
<text x="231.1" y="71.4">G23</text>
<text x="54.2" y="75.3">AE16</text>
<text x="54.4" y="73.3">AF16</text>
<text x="84.4" y="73.3">AB2</text>
<text x="84.4" y="75.3">AA1</text>
<text x="84.4" y="77.2">AA3</text>
<text x="206" y="75.3">A19</text>
<text x="231.1" y="73.3">H22</text>
<text x="231.1" y="75.3">E26</text>
<text x="231.1" y="77.2">E25</text>
<text x="55.1" y="81">AD1</text>
<text x="55.1" y="83">AD7</text>
<text x="55.2" y="79.1">AE2</text>
<text x="84.4" y="79.1">AB9</text>
<text x="84.4" y="81">AD5</text>
<text x="84.4" y="83">AA9</text>
<text x="206" y="79.1">A18</text>
<text x="206" y="83">A20</text>
<text x="231.1" y="79.1">E24</text>
<text x="231.1" y="81">B23</text>
<text x="231.1" y="83">C23</text>
<text x="54.2" y="88.8">AB14</text>
<text x="55.1" y="84.9">AC1</text>
<text x="55.2" y="86.8">AE7</text>
<text x="84.4" y="86.8">AE9</text>
<text x="84.4" y="88.8">AB15</text>
<text x="205.9" y="86.8">D26</text>
<text x="231.1" y="84.9">B22</text>
<text x="231.1" y="86.8">C22</text>
<text x="231.1" y="88.8">B21</text>
<text x="55.1" y="94.6">AC8</text>
<text x="55.2" y="90.7">AE6</text>
<text x="55.3" y="92.6">AF3</text>
<text x="84.4" y="90.7">AD15</text>
<text x="84.4" y="92.6">AA15</text>
<text x="84.4" y="94.6">AE14</text>
<text x="205.9" y="90.7">C24</text>
<text x="205.9" y="92.6">C25</text>
<text x="205.9" y="94.6">C26</text>
<text x="231.1" y="90.7">C21</text>
<text x="231.1" y="92.6">E20</text>
<text x="231.1" y="94.6">D20</text>
<text x="55.3" y="96.5">AF2</text>
<text x="55.3" y="98.4">AF4</text>
<text x="84.4" y="96.5">AD13</text>
<text x="84.4" y="98.4">AC15</text>
<text x="205.8" y="100.4">G24</text>
<text x="205.9" y="96.5">D24</text>
<text x="205.9" y="98.4">D25</text>
<text x="231.1" y="96.5">B26</text>
<text x="231.1" y="98.4">A25</text>
<text x="231.1" y="100.4">A24</text>
<text x="54.2" y="104.2">AA13</text>
<text x="55.2" y="102.3">AE8</text>
<text x="55.2" y="106.2">AB8</text>
<text x="84.4" y="102.3">AB12</text>
<text x="84.4" y="104.2">AD4</text>
<text x="84.4" y="106.2">AC9</text>
<text x="205.9" y="104.2">H23</text>
<text x="206.1" y="106.2">F19</text>
<text x="231.1" y="102.3">A23</text>
<text x="231.1" y="104.2">A22</text>
<text x="231.1" y="106.2">A21</text>
<text x="54.2" y="108.1">AC13</text>
<text x="54.2" y="111.9">AE12</text>
<text x="55.2" y="113.9">AB1</text>
<text x="55.3" y="110">AF9</text>
<text x="84.4" y="108.1">Y5</text>
<text x="84.4" y="110">AA11</text>
<text x="84.4" y="111.9">AF11</text>
<text x="84.4" y="113.9">AE15</text>
<text x="206" y="110">E19</text>
<text x="206.1" y="108.1">F20</text>
<text x="231.1" y="108.1">B20</text>
<text x="231.1" y="110">C20</text>
<text x="54.2" y="117.7">AA10</text>
<text x="55.1" y="115.8">AD8</text>
<text x="55.2" y="119.7">AA8</text>
<text x="84.4" y="117.7">AD9</text>
<text x="84.4" y="119.7">AB3</text>
<text x="54.2" y="123.5">AB16</text>
<text x="56.4" y="121.6">Y2</text>
<text x="84.4" y="121.6">AF13</text>
<text x="84.4" y="123.5">Y3</text>
<text x="84.4" y="125.5">AB10</text>
<text x="55.2" y="129.3">AE1</text>
<text x="55.2" y="131.2">AE3</text>
<text x="55.3" y="127.4">AF6</text>
<text x="84.4" y="127.4">AD11</text>
<text x="84.4" y="129.3">AF7</text>
<text x="55.2" y="135.1">AE4</text>
<text x="55.3" y="137">AF5</text>
<text x="55.3" y="133.2">AF8</text>
<text x="84.4" y="135.1">AC16</text>
<text x="84.4" y="137">AD16</text>
<text x="54.4" y="139">AF10</text>
<text x="84.4" y="139">G21</text>
<text x="222" y="173.4">Title</text>
<text x="222" y="179.1">Size</text>
<text x="229.8" y="175.3">Vortex86SX/DX PCI/ISA BUS</text>
<text x="229.8" y="179.1">Document Number</text>
<text x="285.7" y="179.1">Rev</text>
<text x="222" y="184.9">Date:</text>
<text x="229.8" y="181.1">DM116A</text>
<text x="230" y="184.9">Wednesday, September 24, 2008</text>
<text x="260.6" y="184.9">Sheet</text>
<text x="270.3" y="184.9">3</text>
<text x="276.1" y="184.9">of</text>
<text x="281.9" y="184.9">12</text>
<text x="287.7" y="181.1">1.1</text>
</g>
<g font-size="1.7" fill="#004080">
<text x="60.9" y="47.1">SD00</text>
<text x="77.8" y="47.1">SA00</text>
<text x="60.9" y="49">SD01</text>
<text x="60.9" y="51">SD02</text>
<text x="60.9" y="52.9">SD03</text>
<text x="77.8" y="49">SA01</text>
<text x="77.8" y="51">SA02</text>
<text x="77.8" y="52.9">SA03</text>
<text x="211.4" y="51">PREQ0</text>
<text x="211.4" y="52.9">PREQ1</text>
<text x="224.4" y="51">AD00</text>
<text x="224.4" y="52.9">AD01</text>
<text x="60.9" y="54.8">SD04</text>
<text x="60.9" y="56.8">SD05</text>
<text x="60.9" y="58.7">SD06</text>
<text x="77.8" y="54.8">SA04</text>
<text x="77.8" y="56.8">SA05</text>
<text x="77.8" y="58.7">SA06</text>
<text x="211.4" y="54.8">PREQ2</text>
<text x="211.4" y="58.7">PGNT0</text>
<text x="224.4" y="54.8">AD02</text>
<text x="224.4" y="56.8">AD03</text>
<text x="224.4" y="58.7">AD04</text>
<text x="60.9" y="60.6">SD07</text>
<text x="60.9" y="62.5">SD08</text>
<text x="60.9" y="64.5">SD09</text>
<text x="77.8" y="60.6">SA07</text>
<text x="77.8" y="62.5">SA08</text>
<text x="77.8" y="64.5">SA09</text>
<text x="211.4" y="60.6">PGNT1</text>
<text x="211.4" y="62.6">PGNT2</text>
<text x="224.4" y="60.6">AD05</text>
<text x="224.4" y="62.5">AD06</text>
<text x="224.4" y="64.5">AD07</text>
<text x="60.9" y="66.4">SD10</text>
<text x="60.9" y="68.3">SD11</text>
<text x="60.9" y="70.3">SD12</text>
<text x="77.8" y="66.4">SA10</text>
<text x="77.8" y="68.3">SA11</text>
<text x="77.8" y="70.3">SA12</text>
<text x="211.4" y="66.4">CBE0</text>
<text x="211.4" y="68.3">CBE1</text>
<text x="211.4" y="70.3">CBE2</text>
<text x="224.4" y="66.4">AD08</text>
<text x="224.4" y="68.3">AD09</text>
<text x="224.4" y="70.3">AD10</text>
<text x="60.9" y="72.2">SD13</text>
<text x="60.9" y="74.1">SD14</text>
<text x="60.9" y="76.1">SD15</text>
<text x="77.8" y="72.2">SA13</text>
<text x="77.8" y="74.1">SA14</text>
<text x="77.8" y="76.1">SA15</text>
<text x="211.4" y="72.2">CBE3</text>
<text x="211.4" y="76.1">PCICLK0</text>
<text x="224.4" y="72.2">AD11</text>
<text x="224.4" y="74.1">AD12</text>
<text x="224.4" y="76.1">AD13</text>
<text x="60.9" y="79.9">IRQ03</text>
<text x="60.9" y="81.9">IRQ04</text>
<text x="60.9" y="83.8">IRQ05</text>
<text x="77.8" y="78">SA16</text>
<text x="77.8" y="79.9">SA17</text>
<text x="77.8" y="81.9">SA18</text>
<text x="77.8" y="83.8">SA19</text>
<text x="211.4" y="79.9">PCICLK1</text>
<text x="211.4" y="83.8">PCICLK2</text>
<text x="224.4" y="78">AD14</text>
<text x="224.4" y="79.9">AD15</text>
<text x="224.4" y="81.9">AD16</text>
<text x="224.4" y="83.8">AD17</text>
<text x="60.9" y="85.7">IRQ06</text>
<text x="60.9" y="87.7">IRQ07</text>
<text x="60.9" y="89.6">IRQ09</text>
<text x="78" y="87.7">LA17</text>
<text x="78" y="89.6">LA18</text>
<text x="211.4" y="87.7">-PCIRST</text>
<text x="224.4" y="85.7">AD18</text>
<text x="224.4" y="87.7">AD19</text>
<text x="224.4" y="89.6">AD20</text>
<text x="60.9" y="91.5">IRQ10</text>
<text x="60.9" y="93.4">IRQ11</text>
<text x="60.9" y="95.4">IRQ12</text>
<text x="78" y="91.5">LA19</text>
<text x="78" y="93.4">LA20</text>
<text x="78" y="95.4">LA21</text>
<text x="211.4" y="91.5">-FRAME</text>
<text x="211.4" y="93.4">-IRDY</text>
<text x="211.4" y="95.4">-TRDY</text>
<text x="224.4" y="91.5">AD21</text>
<text x="224.4" y="93.4">AD22</text>
<text x="224.4" y="95.4">AD23</text>
<text x="60.9" y="97.3">IRQ14</text>
<text x="60.9" y="99.2">IRQ15</text>
<text x="78" y="97.3">LA22</text>
<text x="78" y="99.2">LA23</text>
<text x="211.4" y="97.3">-DEVSEL</text>
<text x="211.4" y="99.2">-STOP</text>
<text x="211.4" y="101.2">PAR</text>
<text x="224.4" y="97.3">AD24</text>
<text x="224.4" y="99.2">AD25</text>
<text x="224.4" y="101.2">AD26</text>
<text x="60.9" y="103.1">-IOCHRDY</text>
<text x="60.9" y="105">-IOCHCK</text>
<text x="60.9" y="107">AEN</text>
<text x="77.2" y="103.1">DRQ0</text>
<text x="77.2" y="105">DRQ1</text>
<text x="77.2" y="107">DRQ2</text>
<text x="211.4" y="105">-INTA</text>
<text x="211.4" y="107">-INTB</text>
<text x="224.4" y="103.1">AD27</text>
<text x="224.4" y="105">AD28</text>
<text x="224.4" y="107">AD29</text>
<text x="60.9" y="108.9">-SBHE</text>
<text x="60.9" y="110.8">-MEMR</text>
<text x="60.9" y="112.7">-MEMW</text>
<text x="77.2" y="108.9">DRQ3</text>
<text x="77.2" y="110.8">DRQ5</text>
<text x="77.2" y="112.7">DRQ6</text>
<text x="211.4" y="108.9">-INTC</text>
<text x="211.4" y="110.8">-INTD</text>
<text x="224.4" y="108.9">AD30</text>
<text x="224.4" y="110.8">AD31</text>
<text x="60.9" y="114.7">RSET_DRV</text>
<text x="60.9" y="116.6">-0WS</text>
<text x="60.9" y="118.5">-SMEMR</text>
<text x="76.3" y="118.5">DACK0</text>
<text x="77.2" y="114.7">DRQ7</text>
<text x="60.9" y="120.5">-SMEMW</text>
<text x="60.9" y="122.4">-IOW</text>
<text x="60.9" y="124.3">-IOR</text>
<text x="76.3" y="120.5">DACK1</text>
<text x="76.3" y="122.4">DACK2</text>
<text x="76.3" y="124.3">DACK3</text>
<text x="60.9" y="128.2">-REFRESH</text>
<text x="60.9" y="130.1">-MEMCS16</text>
<text x="76.3" y="126.3">DACK5</text>
<text x="76.3" y="128.2">DACK6</text>
<text x="76.3" y="130.1">DACK7</text>
<text x="60.9" y="137.8">TC</text>
<text x="60.9" y="135.9">BALE</text>
<text x="60.9" y="132">-IOCS16</text>
<text x="60.9" y="134">OSC14M</text>
<text x="75.6" y="135.9">-GPCS0</text>
<text x="75.6" y="137.8">-GPCS1</text>
<text x="60.9" y="139.8">SYSCLK</text>
<text x="75.1" y="139.8">-ROMCS</text>
</g>
<g font-size="1.4">
<text x="30.9" y="1.5">5</text>
<text x="88.8" y="1.5">4</text>
<text x="146.7" y="1.5">3</text>
<text x="204.7" y="1.5">2</text>
<text x="262.6" y="1.5">1</text>
<text x=".5" y="26.1">D</text>
<text x="292" y="26.1">D</text>
<text x=".5" y="71.9">C</text>
<text x="292" y="71.9">C</text>
<text x=".5" y="117.8">B</text>
<text x="292" y="117.8">B</text>
<text x=".5" y="163.6">A</text>
<text x="292" y="163.6">A</text>
<text x="30.9" y="186.8">5</text>
<text x="88.8" y="186.8">4</text>
<text x="146.7" y="186.8">3</text>
<text x="204.7" y="186.8">2</text>
<text x="262.6" y="186.8">1</text>
</g>
</svg>
